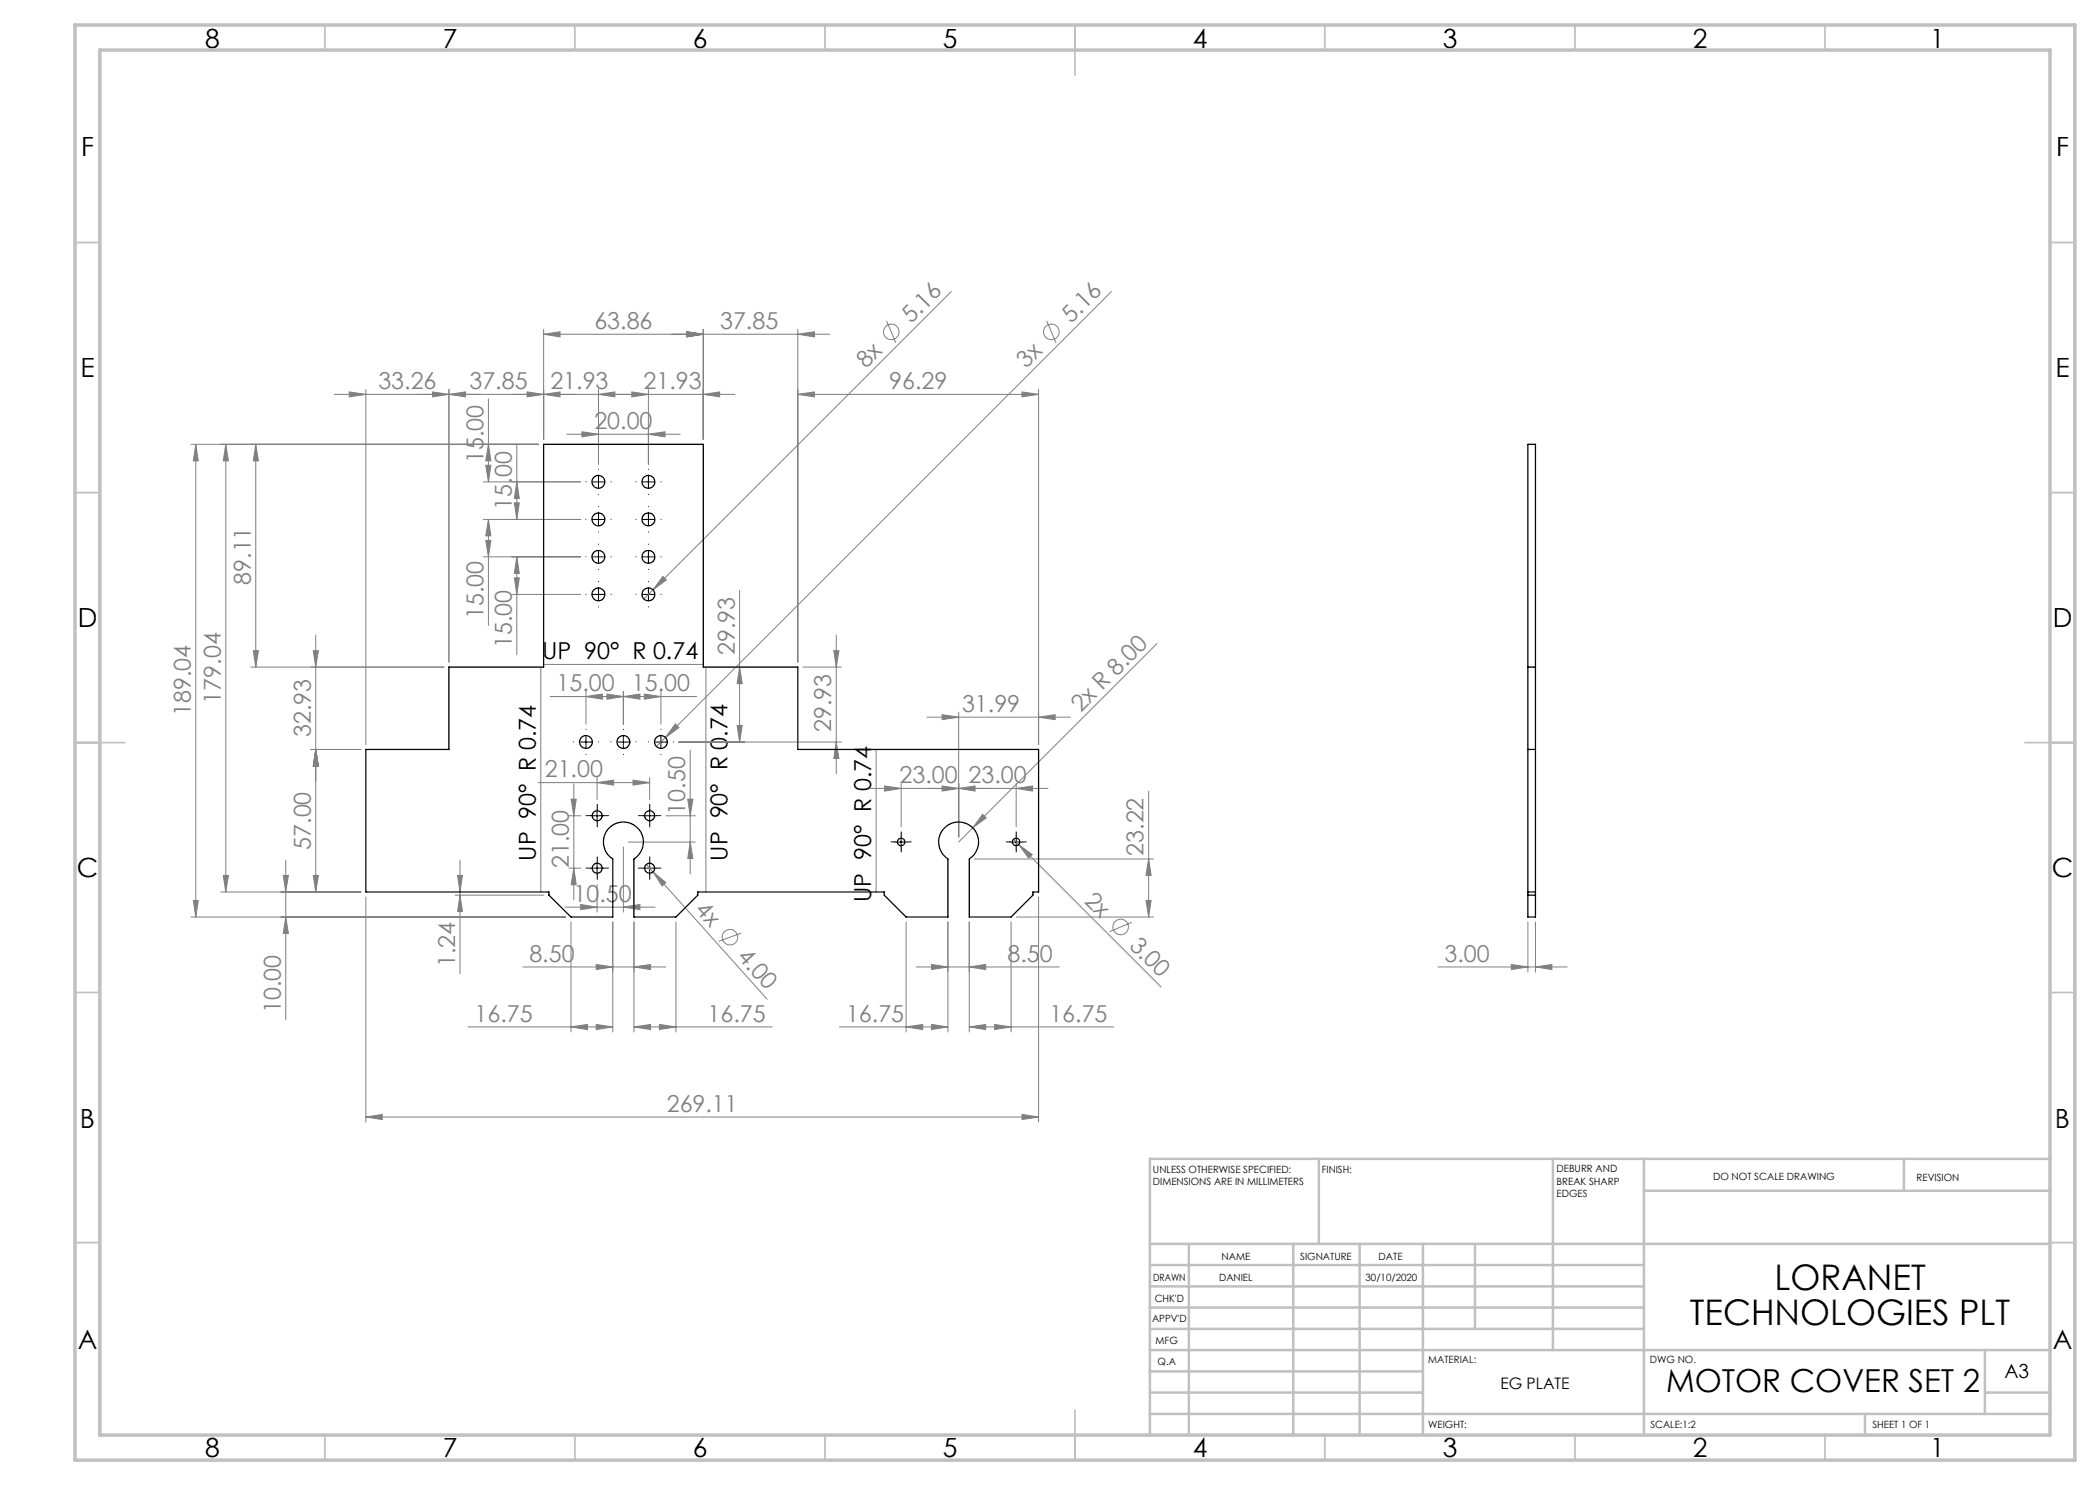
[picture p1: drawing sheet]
<svg xmlns="http://www.w3.org/2000/svg" width="420mm" height="297mm" viewBox="0 0 420 297" stroke-linecap="round" stroke-linejoin="round" font-family="sans-serif">
<g fill="none" stroke="#808080" stroke-width=".2">
<path d="M190.3 58.3l-61.5 61.5M222.3 58.3l-89.2 89.2M69.8 78.4l3.4 .5-3.4 .5zM73.2 77.9v71M86.5 78.4l3.3 .5-3.3 .5zM89.8 78.9l3.3-.5v1zM89.8 77.9v54.5M97.7 79.8v16.6M105.4 78.4l3.3 .5-3.3 .5zM108.7 78.9l3.3-.5v1zM108.7 66.8l3.3-.4v1zM108.7 65.9v22"/>
<path d="M108.7 66.8h57.2M119.7 78.9l3.3-.5v1zM119.7 77.9v14.9M126.4 78.4l3.3 .5-3.3 .5zM129.7 77.9v14.9M137.3 66.4l3.4 .4-3.4 .6zM140.7 78.9l3.2-.5v1zM140.7 65.9v22M147 78.9h-80.2M159.6 66.8l3.3-.4v1zM159.6 78.9l3.3-.5v1zM159.6 78.9h48.1"/>
<path d="M159.6 65.9v66.5M177.3 64.2l1.9 4.4M204.4 78.4l3.3 .5-3.3 .5zM207.7 77.9v71M209.3 64.2l1.9 4.4M39.2 88.9v94.5M39.2 88.9l.5 3.3h-1zM45.2 88.9v89.5M45.2 88.9l.5 3.3h-1zM51.2 88.9l.5 3.3h-1zM51.2 88.9v44.5M96.7 96.4h19.4"/>
<path d="M97.2 93.1h1l-.5 3.3zM97.7 88.9l.5 3.3h-1zM103.4 89v14.9M103.4 96.4l.5 3.3h-1zM107.7 88.9h-69.5M113.3 86.9h22.7M116.4 86.4l3.3 .5-3.3 .5zM129.7 86.9l3.3-.5v1zM96.7 103.9h19.4M96.7 111.4h19.4M97.2 108.1h1l-.5 3.3zM97.7 103.9v21.2"/>
<path d="M97.7 103.9l.5 3.3h-1zM102.4 118.9h13.7M102.9 100.6h1l-.5 3.3zM102.9 115.6h1l-.5 3.3zM103.4 111.4v19.6M103.4 111.4l.5 3.3h-1zM132.6 115.3l.7 .7-2.7 2zM147.9 118.1v30.3M50.2 133.4h38.6M50.7 130.1h1l-.5 3.3zM62.7 130.1h1l-.6 3.3zM63.1 127.1v51.3"/>
<path d="M108.2 133.4v45M108.7 132.9h32M110 139.3h29.3M117.2 139.3l3.3-.5v1zM117.2 138.3v6.5M121.4 138.8l3.3 .5-3.3 .5zM124.7 139.3l3.3-.5v1zM124.7 138.3v6.5M128.9 138.8l3.3 .5-3.3 .5zM132.2 138.3v6.5M141.2 133.4v45M147.9 133.4l.5 3.3h-1z"/>
<path d="M160.6 133.4h7.7M166.8 130.1h1l-.5 3.3zM167.3 127.1v27.7M231.4 128.7l-36.8 36.9M62.2 149.9h10M63.1 149.9l.6 3.3h-1zM107.6 156.5h22.3M114.2 159.8h1.1l-.5 3.4zM114.8 156.8v23.2M119.4 156.5l3.3-.5v1zM119.4 155.5v4.4M126.6 156l3.3 .5-3.3 .5z"/>
<path d="M129.9 155.5v4.4M133.1 147.5l-1.8 1.8M135.1 144.8l.7 .7-2.7 2zM135.7 148.4h32.6M137.5 159.8h1.1l-.6 3.4zM138 150v24.8M147.4 145.1h1l-.5 3.3zM167.3 148.4l.5 3.3h-1zM173.9 157.7h35.7M175.2 149.9v28.5M176.9 157.2l3.3 .5-3.3 .5zM180.2 156.7v8.7"/>
<path d="M185.4 143.4h28.7M188.4 157.2l3.3 .5-3.3 .5zM188.4 142.9l3.3 .5-3.3 .5zM191.7 157.7l3.3-.5v1zM191.7 142.4v25M203.2 157.7l3.3-.5v1zM203.2 156.7v8.7M207.7 143.4l3.3-.5v1zM229.7 158.3v25.1M44.2 178.4h28M44.7 175.1h1l-.5 3.3zM56.7 175.1h1l-.6 3.3z"/>
<path d="M57.1 172v32M62.7 175.1h1l-.6 3.3zM73.2 179.4v45M91 179h17.8M91.5 175.1h1l-.5 3.3zM92 179l.5 3.3h-1zM92 172v22.8M113.8 163.2h2.4M113.8 173.6h2.4M114.8 173.6l.5 3.3h-1.1zM119.4 176.9v5.5M124.7 169.4v13"/>
<path d="M125.7 168.4h13.4M129.3 172.9l1.3 1.5M130.6 174.4l2.6 2.1-.8 .7zM130.6 174.4l22.8 25.4M133.2 163.2h5.9M138 168.4l.6 3.3h-1.1zM194.6 165.6l-2.9 2.8M194.8 171.8h35.9M196.5 162.9l.7 .7-2.6 2zM202.7 167.8l1.1 1.1M203.8 168.9l2.6 2-.7 .7zM203.8 168.9l28.4 28.5"/>
<path d="M207.7 179.4v45M229.7 171.8l.5 3.3h-1zM38.2 183.4h75M38.7 180.1h1l-.5 3.3zM57.1 183.4l.6 3.3h-1zM104.6 193.4h28.5M113.1 181.4h17.9M114.2 184.4v22M116.1 180.9l3.3 .5-3.3 .5zM119.2 192.9l3.4 .5-3.4 .5zM122.6 184.4v22M124.7 181.4l3.3-.5v1z"/>
<path d="M126.8 193.4l3.3-.5v1zM126.8 184.4v22M135.2 184.4v22M148.2 186.6l-4.5 1.7M181.2 184.4v22M183.2 193.4h28.6M186.3 192.9l3.3 .5-3.3 .5zM189.6 184.4v22M193.9 193.4l3.2-.5v1zM193.9 184.4v22M202.2 184.4v22M203.2 183.4h27.5"/>
<path d="M226.3 184.5l-4.4 1.8M229.2 180.1h1l-.5 3.3zM287.6 193.4h25.8M302.3 192.9l3.3 .5-3.3 .5zM305.6 184.4v10M307.1 193.4l3.3-.5v1zM307.1 184.4v10M93.6 205.4h29M114.2 205.4l3.3-.5v1zM119.2 204.9l3.4 .5-3.4 .5zM126.8 205.4l3.3-.5v1zM126.8 205.4h27.6"/>
<path d="M131.9 204.9l3.3 .5-3.3 .5zM167.9 205.4h21.7M181.2 205.4l3.3-.5v1zM186.3 204.9l3.3 .5-3.3 .5zM193.9 205.4l3.2-.5v1zM193.9 205.4h28.9M198.9 204.9l3.3 .5-3.3 .5zM73.2 223.4l3.2-.5v1zM73.2 223.4h134.5M204.4 222.9l3.3 .5-3.3 .5z"/>
<circle cx="178.3" cy="66.4" r="1.55"/>
<circle cx="210.3" cy="66.4" r="1.56"/>
<circle cx="146" cy="187.4" r="1.55"/>
<circle cx="224.1" cy="185.4" r="1.57"/>
</g>
<g fill="none" stroke="#000" stroke-width=".2" stroke-dasharray="15.2 1.3 1.3 1.3">
<path d="M117.2 96.4h.1M119.7 93.9v-.1M119.7 98.9h.1M122.2 96.4h.1M127.2 96.4h.1M129.7 93.9v-.1M129.7 98.9h.1M132.2 96.4h.1M117.2 111.4h.1M117.2 118.9h.1M117.2 103.9h.1M119.7 108.9v-.1"/>
<path d="M119.7 113.9h.1M119.7 116.4v-.1M119.7 101.4v-.1M119.7 106.4h.1M122.2 111.4h.1M122.2 118.9h.1M122.2 103.9h.1M127.2 118.9h.1M127.2 103.9h.1M127.2 111.4h.1M129.7 116.4v-.1M129.7 101.4v-.1"/>
<path d="M129.7 106.4h.1M129.7 108.9v-.1M129.7 113.9h.1M132.2 118.9h.1M132.2 103.9h.1M132.2 111.4h.1M119.7 121.4h.1M129.7 121.4h.1M114.7 148.4h.1M117.2 145.9v-.1M117.2 150.9h.1M119.7 148.4h.1"/>
<path d="M122.2 148.4h.1M124.7 145.9v-.1M124.7 150.9h.1M127.2 148.4h.1M129.7 148.4h.1M132.2 145.9v-.1M132.2 150.9h.1M134.7 148.4h.1M118.2 173.6h-1M118.2 163.1h-1M119.4 172.4v-1M119.4 174.9v1"/>
<path d="M119.4 161.9v-1M119.4 164.4v1M120.7 173.6h1M120.7 163.1h1M128.7 163.1h-1M128.7 173.6h-1M129.9 161.9v-1M129.9 164.4v1M129.9 172.4v-1M129.9 174.9v1M131.2 163.1h1M131.2 173.6h1"/>
<path d="M179 168.4h-.8M180.2 167.1v-.7M180.2 169.6v.8M181.5 168.4h.7M202 168.4h-.8M203.2 167.1v-.7M203.2 169.6v.8M204.5 168.4h.7"/>
</g>
<g fill="none" stroke="#000" stroke-width=".2">
<path d="M118.4 96.4h2.5M119.7 95.1v2.5M128.4 96.4h2.5M129.7 95.1v2.5M118.4 111.4h2.5M118.4 118.9h2.5M118.4 103.9h2.5M119.7 102.6v2.5M119.7 110.1v2.5M119.7 117.6v2.5M128.4 111.4h2.5M128.4 118.9h2.5"/>
<path d="M128.4 103.9h2.5M129.7 102.6v2.5M129.7 110.1v2.5M129.7 117.6v2.5M115.9 148.4h2.5M117.2 147.1v2.5M123.4 148.4h2.5M124.7 147.1v2.5M130.9 148.4h2.5M132.2 147.1v2.5M118.2 173.6h2.5M118.2 163.2h2.5"/>
<path d="M119.4 161.9v2.5M119.4 172.4v2.5M128.7 173.6h2.5M128.7 163.2h2.5M129.9 161.9v2.5M129.9 172.4v2.5M179 168.4h2.5M180.2 167.1v2.5M202 168.4h2.5M203.2 167.1v2.5"/>
</g>
<g fill="none" stroke="#c0c0c0" stroke-width=".35">
<path d="M65 5v5M115 5v5M165 5v5M215 5v10M265 5v5M315 5v5M365 5v5M15 48.5h5M410 48.5h5M15 98.5h5M410 98.5h5M15 148.5h10"/>
<path d="M405 148.5h10M15 198.5h5M410 198.5h5M15 248.5h5M410 248.5h5M65 287v5M115 287v5M165 287v5M215 282v10M265 287v5M315 287v5M365 287v5"/>
</g>
<g fill="none" stroke="#c0c0c0" stroke-width=".5">
<path d="M263.8 231.8v17M310.6 231.8v38.2M328.8 231.8v55.2M328.8 238.2h81.2M380.8 231.8v6.4M410 231.8h-180v55.2M230 248.8h180M230 257.3h98.8M230 253h98.8M237.8 248.8v38.2M258.7 248.8v38.2M271.9 248.8v38.2"/>
<path d="M284.6 248.8v38.2M295 248.8v17M230 265.8h98.8M230 261.5h98.8M230 278.5h54.6M230 274.3h54.6M230 270h180M397 278.5h13M397 270v12.8M230 282.8h180M373 282.8v4.2"/>
</g>
<path d="M15 5h400v287h-400zM20 10h390v277h-390z" fill="none" stroke="#c0c0c0" stroke-width=".7"/>
<g fill="#808080">
<path d="M196.5 162.9l.7 .7-2.6 2z"/>
<path d="M135.1 144.8l.7 .7-2.7 2z"/>
<path d="M132.6 115.3l.7 .7-2.7 2z"/>
<path d="M130.6 174.4l2.6 2.1-.8 .7z"/>
<path d="M203.8 168.9l2.6 2-.7 .7z"/>
<path d="M108.7 78.9l3.3-.5v1zM86.5 78.4l3.3 .5-3.3 .5z"/>
<path d="M186.3 204.9l3.3 .5-3.3 .5zM181.2 205.4l3.3-.5v1zM198.9 204.9l3.3 .5-3.3 .5zM193.9 205.4l3.2-.5v1z"/>
<path d="M69.8 78.4l3.4 .5-3.4 .5zM89.8 78.9l3.3-.5v1z"/>
<path d="M119.2 192.9l3.4 .5-3.4 .5zM126.8 193.4l3.3-.5v1z"/>
<path d="M119.7 78.9l3.3-.5v1zM105.4 78.4l3.3 .5-3.3 .5z"/>
<path d="M63.1 149.9l.6 3.3h-1zM62.7 130.1h1l-.6 3.3zM62.7 175.1h1l-.6 3.3zM63.1 149.9l.6 3.3h-1zM97.2 93.1h1l-.5 3.3zM97.7 88.9l.5 3.3h-1zM229.2 180.1h1l-.5 3.3zM229.7 171.8l.5 3.3h-1zM92 179l.5 3.3h-1zM91.5 175.1h1l-.5 3.3z"/>
<path d="M147.4 145.1h1l-.5 3.3zM147.9 133.4l.5 3.3h-1zM167.3 148.4l.5 3.3h-1zM166.8 130.1h1l-.5 3.3z"/>
<path d="M50.7 130.1h1l-.5 3.3zM51.2 88.9l.5 3.3h-1z"/>
<path d="M45.2 88.9l.5 3.3h-1zM44.7 175.1h1l-.5 3.3zM39.2 88.9l.5 3.3h-1zM38.7 180.1h1l-.5 3.3zM56.7 175.1h1l-.6 3.3zM57.1 183.4l.6 3.3h-1zM103.4 96.4l.5 3.3h-1zM102.9 100.6h1l-.5 3.3zM97.7 103.9l.5 3.3h-1zM97.2 108.1h1l-.5 3.3zM103.4 111.4l.5 3.3h-1zM102.9 115.6h1l-.5 3.3zM114.2 159.8h1.1l-.5 3.4zM114.8 173.6l.5 3.3h-1.1zM137.5 159.8h1.1l-.6 3.4zM138 168.4l.6 3.3h-1.1z"/>
<path d="M302.3 192.9l3.3 .5-3.3 .5zM307.1 193.4l3.3-.5v1z"/>
<path d="M108.7 66.8l3.3-.4v1zM137.3 66.4l3.4 .4-3.4 .6zM186.3 192.9l3.3 .5-3.3 .5zM193.9 193.4l3.2-.5v1zM137.3 66.4l3.4 .4-3.4 .6zM159.6 66.8l3.3-.4v1zM159.6 78.9l3.3-.5v1zM204.4 78.4l3.3 .5-3.3 .5zM73.2 223.4l3.2-.5v1zM204.4 222.9l3.3 .5-3.3 .5zM114.2 205.4l3.3-.5v1zM119.2 204.9l3.4 .5-3.4 .5zM126.8 205.4l3.3-.5v1zM131.9 204.9l3.3 .5-3.3 .5zM116.4 86.4l3.3 .5-3.3 .5zM129.7 86.9l3.3-.5v1zM126.4 78.4l3.3 .5-3.3 .5zM140.7 78.9l3.2-.5v1zM117.2 139.3l3.3-.5v1zM121.4 138.8l3.3 .5-3.3 .5zM124.7 139.3l3.3-.5v1zM128.9 138.8l3.3 .5-3.3 .5zM119.4 156.5l3.3-.5v1zM126.6 156l3.3 .5-3.3 .5zM116.1 180.9l3.3 .5-3.3 .5zM124.7 181.4l3.3-.5v1zM176.9 157.2l3.3 .5-3.3 .5zM191.7 157.7l3.3-.5v1zM188.4 157.2l3.3 .5-3.3 .5zM203.2 157.7l3.3-.5v1zM188.4 142.9l3.3 .5-3.3 .5zM207.7 143.4l3.3-.5v1z"/>
</g>
<g fill="none" stroke="#000" stroke-width=".25">
<path d="M108.7 88.9h32v44.5h18.9v16.5h48.1v28.5h-1.1v.6l-4.4 4.4h-8.3v-11.6a4 4 0 0 0 .9-6 4 4 0 0 0-6.1 0 4 4 0 0 0 .9 6v11.6h-8.4l-4.4-4.4v-.6h-37.2v.6l-4.4 4.4h-8.4v-11.6a4 4 0 0 0 .9-6 4 4 0 0 0-6.1 0 4 4 0 0 0 1 6v11.6h-8.4l-4.4-4.4v-.6h-36.6v-28.5h16.6v-16.5h18.9zM305.6 88.9h1.5v94.5h-1.5zM305.6 133.4h1.5M305.6 149.9h1.5M305.6 178.4h1.5M305.6 179h1.5"/>
<circle cx="119.7" cy="96.4" r="1.29"/>
<circle cx="129.7" cy="96.4" r="1.3"/>
<circle cx="119.7" cy="118.9" r="1.29"/>
<circle cx="119.7" cy="103.9" r="1.29"/>
<circle cx="119.7" cy="111.4" r="1.28"/>
<circle cx="129.7" cy="118.9" r="1.3"/>
<circle cx="129.7" cy="111.4" r="1.29"/>
<circle cx="129.7" cy="103.9" r="1.3"/>
<circle cx="117.2" cy="148.4" r="1.29"/>
<circle cx="124.7" cy="148.4" r="1.29"/>
<circle cx="132.2" cy="148.4" r="1.28"/>
<circle cx="119.4" cy="173.7" r="1"/>
<circle cx="119.4" cy="163.1" r="1"/>
<circle cx="129.9" cy="163.1" r=".99"/>
<circle cx="129.9" cy="173.7" r=".99"/>
<circle cx="180.2" cy="168.4" r=".76"/>
<circle cx="203.2" cy="168.4" r=".76"/>
</g>
<g font-size="7.1">
<text x="354.9" y="258">LORANET</text>
<text x="338" y="265.1">TECHNOLOGIES PLT</text>
</g>
<text font-size="6.3" x="333.2" y="278.4">MOTOR COVER SET 2</text>
<g font-size="5.3">
<text x="41" y="9.5">8</text>
<text x="88.5" y="9.5">7</text>
<text x="138.5" y="9.5">6</text>
<text x="188.5" y="9.5">5</text>
<text x="238.5" y="9.5">4</text>
<text x="288.5" y="9.5">3</text>
<text x="338.5" y="9.5">2</text>
<text x="386" y="9.5">1</text>
<text x="16.2" y="31.2">F</text>
<text x="411.2" y="31.2">F</text>
<text x="16.1" y="75.5">E</text>
<text x="411.1" y="75.5">E</text>
<text x="15.5" y="125.5">D</text>
<text x="410.5" y="125.5">D</text>
<text x="15.4" y="175.5">C</text>
<text x="410.4" y="175.5">C</text>
<text x="16" y="225.5">B</text>
<text x="411" y="225.5">B</text>
<text x="15.5" y="269.7">A</text>
<text x="410.5" y="269.7">A</text>
<text x="41" y="291.5">8</text>
<text x="88.5" y="291.5">7</text>
<text x="138.5" y="291.5">6</text>
<text x="188.5" y="291.5">5</text>
<text x="238.5" y="291.5">4</text>
<text x="288.5" y="291.5">3</text>
<text x="338.5" y="291.5">2</text>
<text x="386" y="291.5">1</text>
</g>
<g font-size="4.7" fill="#808080">
<text x="118.9" y="65.8">63.86</text>
<text x="144" y="65.8">37.85</text>
<text x="182.2" y="64.8" transform="rotate(-45 182.2 64.8)">5.16</text>
<text x="214.2" y="64.8" transform="rotate(-45 214.2 64.8)">5.16</text>
<text x="75.7" y="77.8">33.26</text>
<text x="93.9" y="77.8">37.85</text>
<text x="110.1" y="77.8">21.93</text>
<text x="128.7" y="77.8">21.93</text>
<text x="173.2" y="73.8" transform="rotate(-45 173.2 73.8)">8x</text>
<text x="177.8" y="77.8">96.29</text>
<text x="205.3" y="73.8" transform="rotate(-45 205.3 73.8)">3x</text>
<text x="118.9" y="85.8">20.00</text>
<text x="96.7" y="92.7" transform="rotate(-90 96.7 92.7)">15.00</text>
<text x="102.4" y="102" transform="rotate(-90 102.4 102)">15.00</text>
<text x="50.2" y="117" transform="rotate(-90 50.2 117)">89.11</text>
<text x="96.7" y="123.8" transform="rotate(-90 96.7 123.8)">15.00</text>
<text x="102.4" y="129.7" transform="rotate(-90 102.4 129.7)">15.00</text>
<text x="146.9" y="131" transform="rotate(-90 146.9 131)">29.93</text>
<text x="38.2" y="143.2" transform="rotate(-90 38.2 143.2)">189.04</text>
<text x="44.2" y="140.7" transform="rotate(-90 44.2 140.7)">179.04</text>
<text x="111.3" y="138.3">15.00</text>
<text x="126.4" y="138.3">15.00</text>
<text x="192.4" y="142.4">31.99</text>
<text x="216.1" y="142.6" transform="rotate(-45 216.1 142.6)">2x R 8.00</text>
<text x="62.2" y="147.5" transform="rotate(-90 62.2 147.5)">32.93</text>
<text x="166.3" y="146.4" transform="rotate(-90 166.3 146.4)">29.93</text>
<text x="109" y="155.5">21.00</text>
<text x="179.9" y="156.7">23.00</text>
<text x="193.7" y="156.7">23.00</text>
<text x="137.1" y="162.9" transform="rotate(-90 137.1 162.9)">10.50</text>
<text x="62.2" y="170" transform="rotate(-90 62.2 170)">57.00</text>
<text x="113.8" y="173.7" transform="rotate(-90 113.8 173.7)">21.00</text>
<text x="228.7" y="171.2" transform="rotate(-90 228.7 171.2)">23.22</text>
<text x="114.7" y="180.4">10.50</text>
<text x="138.8" y="182" transform="rotate(48 138.8 182)">4x</text>
<text x="216.7" y="180.3" transform="rotate(45 216.7 180.3)">2x</text>
<text x="147.3" y="191.4" transform="rotate(48 147.3 191.4)">4.00</text>
<text x="225.7" y="189.3" transform="rotate(45 225.7 189.3)">3.00</text>
<text x="91" y="193.4" transform="rotate(-90 91 193.4)">1.24</text>
<text x="105.9" y="192.4">8.50</text>
<text x="201.5" y="192.4">8.50</text>
<text x="288.9" y="192.4">3.00</text>
<text x="56.2" y="202.7" transform="rotate(-90 56.2 202.7)">10.00</text>
<text x="94.9" y="204.4">16.75</text>
<text x="141.5" y="204.4">16.75</text>
<text x="169.2" y="204.4">16.75</text>
<text x="209.9" y="204.4">16.75</text>
<text x="133.3" y="222.4">269.11</text>
</g>
<g font-size="4.7">
<text x="108.4" y="131.8">UP 90° R 0.74</text>
<text x="107.2" y="172.1" transform="rotate(-90 107.2 172.1)">UP 90° R 0.74</text>
<text x="145.5" y="172.1" transform="rotate(-90 145.5 172.1)">UP 90° R 0.74</text>
<text x="174.2" y="180.4" transform="rotate(-90 174.2 180.4)">UP 90° R 0.74</text>
</g>
<text font-size="3.9" x="400.9" y="275.5">A3</text>
<text font-size="3.2" x="300.1" y="277.9">EG PLATE</text>
<g font-size="2">
<text x="230.6" y="234.6">UNLESS OTHERWISE SPECIFIED:</text>
<text x="230.6" y="237.1">DIMENSIONS ARE IN MILLIMETERS</text>
<text x="264.4" y="234.6">FINISH:</text>
<text x="311.3" y="234.5">DEBURR AND</text>
<text x="311.3" y="237">BREAK SHARP</text>
<text x="311.3" y="239.5">EDGES</text>
<text x="342.6" y="236">DO NOT SCALE DRAWING</text>
<text x="383.3" y="236.2">REVISION</text>
<text x="244.3" y="252">NAME</text>
<text x="260" y="251.9">SIGNATURE</text>
<text x="275.7" y="251.9">DATE</text>
<text x="230.6" y="256.1">DRAWN</text>
<text x="243.8" y="256.1">DANIEL</text>
<text x="273.1" y="256.1">30/10/2020</text>
<text x="230.9" y="260.3">CHK'D</text>
<text x="230.4" y="264.4">APPV'D</text>
<text x="231.1" y="268.8">MFG</text>
<text x="231.5" y="273">Q.A</text>
<text x="285.6" y="272.5">MATERIAL:</text>
<text x="330" y="272.5">DWG NO.</text>
<text x="285.6" y="285.5">WEIGHT:</text>
<text x="330.1" y="285.6">SCALE:1:2</text>
<text x="374.5" y="285.6">SHEET 1 OF 1</text>
</g>
</svg>
